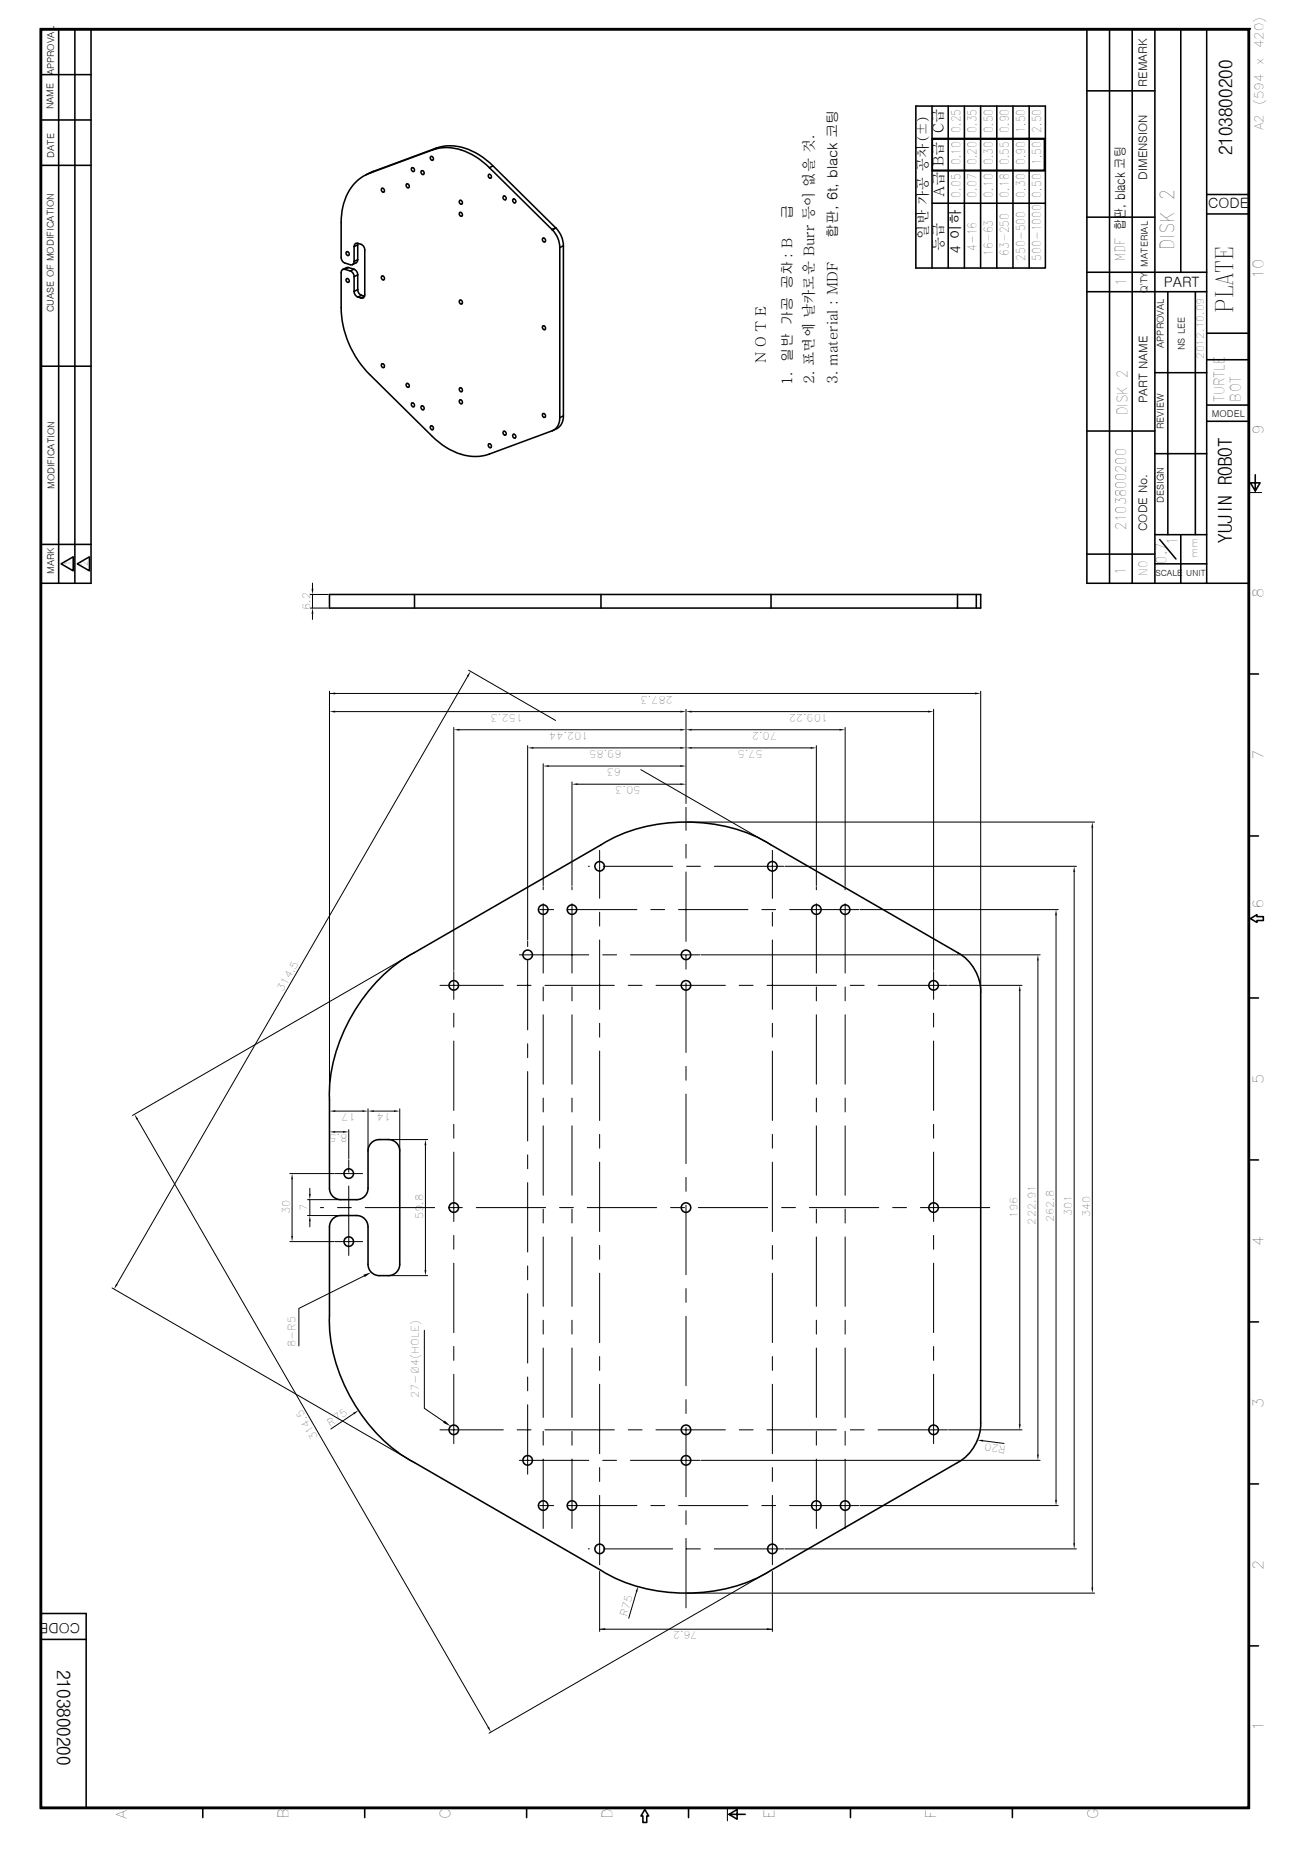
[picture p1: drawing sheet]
<svg xmlns="http://www.w3.org/2000/svg" width="210mm" height="297mm" viewBox="0 0 210 297" stroke-linecap="round" stroke-linejoin="round" font-family="sans-serif">
<g fill="none" stroke="#000" stroke-width=".16">
<path d="M200.5 79h2.1M49.8 97.6h2.9M49.8 95.4h2.9M50.2 93.6v.9M50.2 95.4v2.2M50.2 98.5v.9M52.9 111.3h103.6M52.9 110.9v63.7M53.8 114.2h55.4M72.8 116.7v39M73.8 117.1h35.4M75.1 108.5l-56.3 97.6"/>
<path d="M75.2 107.6l14 8M84.7 119.7v31.1M110.1 113.8v15.1M111 117.1h23.8M111 114.2h38M131.1 119.7v22.4M135.7 116.7v25.4M149.9 113.8v41.9M157.4 110.9v48.3M85.6 120h23.6M87.2 122.6v19.5M88.1 122.9h21.1"/>
<path d="M91.8 125.5v16.6M92.7 125.8h16.5M102.9 123.5l20.7 12M110.3 131.9h65.4M111 120h19.1M126 139h46.8M172.4 139.9v107.8M175.4 132.8v121.9M66.4 153l-45.1 26M112.5 153.2h54.5M138.1 146h31.8M152.3 158.1h11.8"/>
<path d="M163.7 159v69.5M166.6 154.1v79.3M169.5 146.9v93.8M22 179.6l56.4 97.6M53.8 178.3h4.4M59.1 177.9v6.6M60 178.3h3.3M64.2 177.9v6.6M46.5 188.3h7.1M46.5 199.2h7.1M46.9 189.2v9.1M49.4 195.1h5.1"/>
<path d="M49.4 192.5h5.1M49.7 190.7v.9M49.7 192.5v2.6M49.7 196v.9M53.8 181.6h1.3M56 181.3v4.6M62.5 182.9h6.2M68.3 183.8v20M18 206.7l48.4 27.9M58.4 204.8l-10.4 5.2v6M62.5 204.7h6.2M68.1 213.5v12.5l3.2 2.1"/>
<path d="M56.8 226.8l-3.7 2.5M112.5 234.3h54.5M152.3 229.5h11.8M157.8 231.2l3.4 .4M96.3 252.2v9.6M102.2 255.4l-1.3 4.3M110.3 255.7h65.4M123.6 252.1l-45.1 26M124 252.2v9.6M126 248.6h46.8M138.1 241.6h31.8M96.3 261.4h27.7"/>
<path d="M116.8 290.1v2.1"/>
</g>
<g fill="#000">
<path d="M50.2 97.6l.1 .9h-.3zM50 94.5h.3l-.1 .9zM52.9 114.2l.9-.2v.3zM52.9 111.3l.9-.2v.3zM72.8 117.1l1-.1v.3zM75.5 107.7l-.3 .9-.2-.2zM109.2 117l.9 .1-.9 .2zM109.2 114l.9 .2-.9 .1zM110.1 117.1l.9-.1v.3zM110.1 114.2l.9-.2v.3zM134.8 117l.9 .1-.9 .2zM149 114l.9 .2-.9 .1z"/>
<path d="M156.5 111.1l.9 .2-.9 .1zM84.7 120l.9-.1v.3zM87.2 122.9l.9-.1v.3zM91.8 125.8l.9-.1v.3zM109.2 125.7l.9 .1-.9 .2zM109.2 119.9l.9 .1-.9 .2zM109.2 122.8l.9 .1-.9 .2zM110.1 120l.9-.1v.3zM130.1 119.9l1 .1-1 .2zM172.4 139l.2 .9h-.3zM175.4 131.9l.1 .9h-.3zM163.7 158.1l.2 .9h-.3z"/>
<path d="M166.6 153.2l.2 .9h-.3zM169.5 146l.2 .9h-.3zM21.6 178.8l.6 .7-.3 .2zM52.9 178.3l.9-.1v.3zM58.2 178.2l.9 .1-.9 .2zM59.1 178.3l.9-.1v.3zM63.3 178.2l.9 .1-.9 .2zM46.9 188.3l.1 .9h-.3zM46.7 198.3h.3l-.1 .9zM49.7 195.1l.2 .9h-.3zM49.6 191.6h.3l-.2 .9zM52.9 181.6l.9-.1v.3z"/>
<path d="M55.1 181.5l.9 .1-.9 .2zM68.3 182.9l.1 .9h-.3zM18.6 206l.3 .2-.6 .7zM58.4 204.6l1.2-.4-1.1 .7zM68.1 203.8h.3l-.1 .9zM56.7 226.7l.9-.4-.7 .7zM71.4 228l.9 .9-1.2-.6zM156.9 231.1h.9v.3zM163.6 228.5h.3l-.2 1zM166.5 233.4h.3l-.2 .9zM102.4 254.5l-.1 1-.3-.1zM169.4 240.7h.3l-.2 .9z"/>
<path d="M172.3 247.6h.3l-.2 1zM175.2 254.7h.3l-.1 1zM78.2 277.2l.3-.1 .3 .9zM96.3 261.4l.9-.1v.3zM123.1 261.3l.9 .1-.9 .2z"/>
</g>
<g fill="none" stroke="#000" stroke-width=".25">
<path d="M6.5 4.6h194.1v285.6h-194.1zM6.6 19.3h8M6.6 12h8M6.6 4.7h193.9v285.4h-193.9zM6.7 4.8h193.7v285.2h-193.7zM9.4 4.7v88.9M12 4.7v88.9M14.6 4.7v88.9h-8M147 17h20.8v26h-20.8zM149.6 17v26M152.2 17v26M154.8 17v26"/>
<path d="M157.4 17v26M160 17v26M162.6 17v26M165.2 17v26M174.5 4.7v88.9h26M174.5 14.6h10.9M178.1 4.7v88.9M181.8 4.7v88.9M185.4 4.7v88.9M189.6 4.7v39M193.7 4.7v88.9M200.4 4.8h.1"/>
<path d="M200.5 4.7h.1M200.6 4.6h.1M6.6 26.5h8M56.8 39.6l.6-.3v2.4M56.8 39.6v2.4M57.5 39.1a1.1 1.1 0 0 1 1.1 1v7.3l-.3 .4h-.4M57.5 39.1l-.5 .1-.2 .4M57.5 39.1l-.1 .2M59.3 27.8a7.4 7.4 0 0 0-4.4 6.4l-.1 7.1 .1 .6a1.6 1.6 0 0 0 1.3 .6h.4M59.4 27.8l-.6 .2M61.3 30.2a.29 .29 0 0 1 .4 .2 .29 .29 0 0 1-.3 .4l-.2-.3zM65.2 29.6a.29 .29 0 0 1 .5 .1 .29 .29 0 0 1-.3 .4l-.2-.3z"/>
<path d="M66.1 27a.29 .29 0 0 1 .4 .1 .29 .29 0 0 1-.3 .4l-.2-.3zM67.7 27.4a.29 .29 0 0 1 .4 .2 .29 .29 0 0 1-.3 .4l-.2-.3zM69.4 24.1a8.1 8.1 0 0 1 7.7 1.6l1.5 1.2M69.4 24.1l-10.1 3.7M70 23.8l-.6 .3M70 23.8l-10.7 4M70 23.8a8.1 8.1 0 0 1 7.7 1.6l1.4 1.2M73.8 34.1a.29 .29 0 0 1 .4 .2 .29 .29 0 0 1-.3 .4l-.2-.3zM73.8 32.2a.29 .29 0 0 1 .5 .2 .29 .29 0 0 1-.4 .3l-.2-.2zM78.6 26.9l10 9.9 .6-.2M78.6 26.9l.5-.3 10.1 10M80.8 31.5a.29 .29 0 0 1 .5 .2 .29 .29 0 0 1-.4 .3l-.1-.2z"/>
<path d="M82.4 32a.29 .29 0 0 1 .4 .2 .29 .29 0 0 1-.3 .3l-.2-.2zM87.1 38.2a.29 .29 0 0 1 .5 .2 .29 .29 0 0 1-.4 .4l-.1-.3zM88.6 36.8l.1 .1M88.7 36.9a4.2 4.2 0 0 1 1.2 2.8M89.2 36.6h.1M89.2 36.6l-.5 .3M89.2 36.6a4.2 4.2 0 0 1 1.2 2.8M89.9 39.7v27.3M90.4 39.4l-.5 .3M90.4 39.4v27.3M149.6 22.2h18.2M149.6 27.4h18.2"/>
<path d="M149.6 32.6h18.2M149.7 22.3h18v5h-18zM174.5 34.9h10.9M193.7 31.2h6.8M193.7 34.3h6.8M6.6 58.8h8M55 43.2l-.2 .2v.4v5.6a15.6 15.6 0 0 0 4.5 10.7l10.1 9.9a9.3 9.3 0 0 0 8.1 3.2l1.1-.3 10.3-3.9a2.12 2.12 0 0 0 1-2M55.4 43.2l.8 .3M55.4 43.2h-.4M55.6 44.7a.29 .29 0 0 1 .5 .2 .29 .29 0 0 1-.4 .4l-.1-.3zM56 42.9l.8 .3M56 42.9l-.6 .3"/>
<path d="M56 42.9h-.3l-.7 .3M56.2 43.5l.5 .3 .1 .6M56.8 43.2l-.6 .3M56.8 43.2l.4 .3 .2 .6M56.8 44.4v2.4M56.8 42v.3l-.2 .2M56.8 46.8l.2 .5 .5 .4M57.4 46.5l-.6 .3M57.4 44.1l-.6 .3M57.4 41.7l-.6 .3M57.4 44.1v2.4M57.4 41.7l-.1 .4-.7 .4"/>
<path d="M57.4 46.5l.2 .5 .4 .4M57.5 47.7l.4 .1M58 47.4l.5 .1M58 47.4l-.5 .3M58.5 47.5l-.6 .3M61.3 44.4a.29 .29 0 0 1 .4 .1 .29 .29 0 0 1-.3 .4l-.2-.3zM61.3 58.4a.29 .29 0 0 1 .4 .2 .29 .29 0 0 1-.3 .3l-.2-.3zM73.8 48.2a.29 .29 0 0 1 .4 .2 .29 .29 0 0 1-.3 .3l-.2-.2zM87.1 52.3a.29 .29 0 0 1 .5 .2 .29 .29 0 0 1-.4 .4l-.1-.3zM174.5 43.7h19.2M174.5 46.8h19.2M185.4 59.8h8.3"/>
<path d="M187.5 46.8v39M191.9 46.8v39M193.7 53.5h6.8M193.7 57.7h6.8M65.2 61.6a.29 .29 0 0 1 .5 .2 .29 .29 0 0 1-.3 .3l-.2-.2zM66.1 64.7a.29 .29 0 0 1 .4 .2 .29 .29 0 0 1-.3 .3l-.2-.2zM67.6 65.2a.29 .29 0 0 1 .5 .2 .29 .29 0 0 1-.3 .3l-.2-.2zM69.1 68.4a.29 .29 0 0 1 .5 .2 .29 .29 0 0 1-.4 .3l-.1-.2zM73.8 62.3a.29 .29 0 0 1 .4 .2 .29 .29 0 0 1-.3 .3l-.2-.2zM73.8 64.2a.29 .29 0 0 1 .5 .2 .29 .29 0 0 1-.4 .3l-.2-.2zM78.5 71.3a.29 .29 0 0 1 .4 .1 .29 .29 0 0 1-.3 .4l-.2-.3zM80.8 69.3a.29 .29 0 0 1 .5 .1 .29 .29 0 0 1-.4 .4l-.1-.3z"/>
<path d="M82.4 69.7a.29 .29 0 0 1 .4 .2 .29 .29 0 0 1-.3 .4l-.2-.3zM87.1 66.4a.29 .29 0 0 1 .5 .2 .29 .29 0 0 1-.4 .3l-.1-.2zM90.4 66.7a2.17 2.17 0 0 1-1 2.1l-.6 .3M90.4 66.7l-.5 .3M174.5 69.2h10.9M185.4 72.8h8.3M193.7 65h6.8M193.7 67.6h6.8M201.5 76.2v2.6l-.8-1.3h1.6l-.8 1.3M6.6 87.4h8M9.8 90.5l2-1.1v2.2zM12.4 90.5l2-1.1v2.2z"/>
<path d="M52.9 95.4h104.5v2.2h-104.5zM66.5 95.4v2.2M96.5 95.4v2.2M123.8 95.4v2.2M153.7 95.4v2.2M156.7 95.4v2.2M174.5 88.9h10.9M185.4 85.8h8.3M185.4 90.5h8.3M186.2 86.6l2.6 3.1M189.6 85.8v7.8M200.5 108.2h1.5"/>
<path d="M200.5 134.2h1.5M61.3 156.7a21.9 21.9 0 0 1 5.2-3.8l30-17.3a27.4 27.4 0 0 1 21.3-2.7 21.9 21.9 0 0 1 6 2.7l29.9 17.3a7.2 7.2 0 0 1 3.7 6.3v69.2a7.3 7.3 0 0 1-3.7 6.3l-29.9 17.3a27.4 27.4 0 0 1-21.3 2.6 21.9 21.9 0 0 1-6-2.6l-30-17.3a27.4 27.4 0 0 1-12.9-17.1 21.9 21.9 0 0 1-.7-6.5v-14.2a1.82 1.82 0 0 1 1.8-1.8h2.6a1.82 1.82 0 0 1 1.8 1.8v6a1.82 1.82 0 0 0 1.8 1.8 2.94 2.94 0 0 0 2.7-.5l.5-.8 .1-.5v-18.2a1.82 1.82 0 0 0-1.8-1.8 2.95 2.95 0 0 0-2.8 .5l-.5 .8v.5v6a1.82 1.82 0 0 1-1.8 1.8h-2.6a1.82 1.82 0 0 1-1.8-1.8v-14.2a27.4 27.4 0 0 1 8.4-19.8zM200.7 147.4l1.1-.6v.3h1v.6h-1v.3zM200.5 160.1h1.5M200.5 186.1h1.5M200.5 212.1h1.5M200.5 238.1h1.5M6.6 258.9h7.2v31.2M6.6 263.1h7.2M200.5 264.1h1.5M32.6 290.1v1.6M58.5 290.1v1.6"/>
<path d="M84.5 290.1v1.6M103.5 290.4l.6 1h-.3v1.1h-.6v-1.1h-.3zM110.5 290.1v1.6M117 291.2l1.3-.8v1.5l-1.3-.7h2.6M136.5 290.1v1.6M162.5 290.1v1.6"/>
<circle cx="69.3" cy="25.4" r=".3"/>
<circle cx="78.6" cy="28.3" r=".3"/>
<circle cx="55.8" cy="40.7" r=".3"/>
<circle cx="96.3" cy="139" r=".76"/>
<circle cx="124" cy="139" r=".76"/>
<circle cx="72.8" cy="158.1" r=".76"/>
<circle cx="84.7" cy="153.2" r=".76"/>
<circle cx="87.2" cy="146" r=".76"/>
<circle cx="91.8" cy="146" r=".76"/>
<circle cx="110.1" cy="153.2" r=".76"/>
<circle cx="110.1" cy="158.1" r=".76"/>
<circle cx="131.1" cy="146" r=".76"/>
<circle cx="135.7" cy="146" r=".76"/>
<circle cx="149.9" cy="158.1" r=".76"/>
<circle cx="56" cy="199.2" r=".76"/>
<circle cx="56" cy="188.3" r=".76"/>
<circle cx="72.8" cy="193.8" r=".76"/>
<circle cx="110.1" cy="193.8" r=".76"/>
<circle cx="149.9" cy="193.8" r=".76"/>
<circle cx="72.8" cy="229.5" r=".76"/>
<circle cx="84.7" cy="234.4" r=".76"/>
<circle cx="110.1" cy="229.5" r=".76"/>
<circle cx="110.1" cy="234.4" r=".76"/>
<circle cx="149.9" cy="229.5" r=".76"/>
<circle cx="87.2" cy="241.6" r=".76"/>
<circle cx="91.8" cy="241.6" r=".76"/>
<circle cx="96.3" cy="248.6" r=".76"/>
<circle cx="124" cy="248.6" r=".76"/>
<circle cx="131.1" cy="241.6" r=".76"/>
<circle cx="135.7" cy="241.6" r=".76"/>
</g>
<g fill="none" stroke="#000" stroke-width=".16" stroke-dasharray="11.1 2.2 2.2 2.2">
<path d="M125.8 139h-31.4M112.3 153.2h-29.8M137.9 146h-52.9M152.1 158.1h-81.5M58.2 199.2h-4.4M58.2 188.3h-4.4M158.9 193.8h-107.5M56 201.5v-15.4M72.8 231.7v-75.8M84.7 236.6v-85.6M112.3 234.3h-29.8M149.9 231.7v-75.8"/>
<path d="M152.1 229.5h-81.5M87.2 245.3v-103M91.8 245.3v-103M96.3 251.1v-114.6M110.1 258v-128.4M124 251.1v-114.6M125.8 248.6h-31.4M131.1 245.3v-103M135.7 245.3v-103M137.9 241.6h-52.9"/>
</g>
<text font-size="3.8" x="198" y="50.2" transform="rotate(-90 198 50.2)">PLATE</text>
<g font-size="3.1">
<text x="197.8" y="24.9" transform="rotate(-90 197.8 24.9)">2103800200</text>
<text x="188.5" y="40.2" transform="rotate(-90 188.5 40.2)">DISK 2</text>
<text x="197.8" y="87.1" transform="rotate(-90 197.8 87.1)">YUJIN ROBOT</text>
<text x="9.1" y="268" transform="rotate(90 9.1 268)">2103800200</text>
</g>
<g font-size="2.3">
<text x="151.4" y="21.3" transform="rotate(-90 151.4 21.3)">C급</text>
<text x="151.5" y="26.6" transform="rotate(-90 151.5 26.6)">B급</text>
<text x="127.2" y="35.2" transform="rotate(-90 127.2 35.2)">급</text>
<text x="151.6" y="31.6" transform="rotate(-90 151.6 31.6)">A급</text>
<text x="194" y="33.4">CODE</text>
<text x="134.4" y="38.3" transform="rotate(-90 134.4 38.3)">합판, 6t, black 코팅</text>
<text x="149" y="38.3" transform="rotate(-90 149 38.3)">일반 가공 공차(±)</text>
<text x="151.5" y="40.3" transform="rotate(-90 151.5 40.3)">등급</text>
<text x="154.2" y="40.6" transform="rotate(-90 154.2 40.6)">4 이하</text>
<text x="180.6" y="41.9" transform="rotate(-90 180.6 41.9)">MDF 합판, black 코팅</text>
<text x="180.9" y="45.9" transform="rotate(-90 180.9 45.9)">1</text>
<text x="186.8" y="46">PART</text>
<text x="202.8" y="44.8" transform="rotate(-90 202.8 44.8)">10</text>
<text x="122.9" y="58.3" transform="rotate(-90 122.9 58.3)">N O T E</text>
<text x="127.2" y="58" transform="rotate(-90 127.2 58)">일반 가공 공차 : B</text>
<text x="127.2" y="61.8" transform="rotate(-90 127.2 61.8)">1.</text>
<text x="130.7" y="61.6" transform="rotate(-90 130.7 61.6)">2. 표면에 날카로운 Burr 등이 없을 것.</text>
<text x="134.4" y="61.6" transform="rotate(-90 134.4 61.6)">3. material : MDF</text>
<text x="196.6" y="64.5" transform="rotate(-90 196.6 64.5)">TURTLE</text>
<text x="199.2" y="64.5" transform="rotate(-90 199.2 64.5)">BOT</text>
<text x="181" y="66.6" transform="rotate(-90 181 66.6)">DISK 2</text>
<text x="202.8" y="69.9" transform="rotate(-90 202.8 69.9)">9</text>
<text x="180.8" y="85.1" transform="rotate(-90 180.8 85.1)">2103800200</text>
<text x="189" y="87.5" transform="rotate(-90 189 87.5)">1</text>
<text x="180.7" y="92.3" transform="rotate(-90 180.7 92.3)">1</text>
<text x="187.3" y="90.4" transform="rotate(-90 187.3 90.4)">0.7</text>
<text x="202.8" y="95.9" transform="rotate(-90 202.8 95.9)">8</text>
<text x="202.8" y="121.9" transform="rotate(-90 202.8 121.9)">7</text>
<text x="202.8" y="145.8" transform="rotate(-90 202.8 145.8)">6</text>
<text x="202.8" y="173.9" transform="rotate(-90 202.8 173.9)">5</text>
<text x="202.8" y="199.9" transform="rotate(-90 202.8 199.9)">4</text>
<text x="202.8" y="225.9" transform="rotate(-90 202.8 225.9)">3</text>
<text x="202.8" y="251.9" transform="rotate(-90 202.8 251.9)">2</text>
<text x="12.9" y="260.5" transform="rotate(-180 12.9 260.5)">CODE</text>
<text x="202.8" y="277.8" transform="rotate(-90 202.8 277.8)">1</text>
<text x="20.3" y="291.9" transform="rotate(-90 20.3 291.9)">A</text>
<text x="46.3" y="291.9" transform="rotate(-90 46.3 291.9)">B</text>
<text x="72.3" y="291.9" transform="rotate(-90 72.3 291.9)">C</text>
<text x="98.3" y="291.9" transform="rotate(-90 98.3 291.9)">D</text>
<text x="124.3" y="291.9" transform="rotate(-90 124.3 291.9)">E</text>
<text x="150.3" y="291.9" transform="rotate(-90 150.3 291.9)">F</text>
<text x="176.3" y="291.9" transform="rotate(-90 176.3 291.9)">G</text>
</g>
<g font-size="1.9">
<text x="202.8" y="10.4" transform="rotate(-90 202.8 10.4)">x</text>
<text x="202.8" y="7.8" transform="rotate(-90 202.8 7.8)">420)</text>
<text x="184.1" y="13.9" transform="rotate(-90 184.1 13.9)">REMARK</text>
<text x="202.8" y="16.9" transform="rotate(-90 202.8 16.9)">(594</text>
<text x="154.2" y="21.3" transform="rotate(-90 154.2 21.3)">0.25</text>
<text x="156.8" y="21.3" transform="rotate(-90 156.8 21.3)">0.35</text>
<text x="159.4" y="21.3" transform="rotate(-90 159.4 21.3)">0.50</text>
<text x="162" y="21.3" transform="rotate(-90 162 21.3)">0.90</text>
<text x="164.6" y="21.3" transform="rotate(-90 164.6 21.3)">1.50</text>
<text x="167.2" y="21.3" transform="rotate(-90 167.2 21.3)">2.50</text>
<text x="202.8" y="20.9" transform="rotate(-90 202.8 20.9)">A2</text>
<text x="154.2" y="26.5" transform="rotate(-90 154.2 26.5)">0.10</text>
<text x="156.8" y="26.5" transform="rotate(-90 156.8 26.5)">0.20</text>
<text x="159.4" y="26.5" transform="rotate(-90 159.4 26.5)">0.30</text>
<text x="162" y="26.5" transform="rotate(-90 162 26.5)">0.55</text>
<text x="164.6" y="26.5" transform="rotate(-90 164.6 26.5)">0.90</text>
<text x="167.2" y="26.5" transform="rotate(-90 167.2 26.5)">1.50</text>
<text x="184.1" y="28.9" transform="rotate(-90 184.1 28.9)">DIMENSION</text>
<text x="154.2" y="31.7" transform="rotate(-90 154.2 31.7)">0.05</text>
<text x="156.8" y="31.7" transform="rotate(-90 156.8 31.7)">0.07</text>
<text x="159.4" y="31.7" transform="rotate(-90 159.4 31.7)">0.10</text>
<text x="162" y="31.7" transform="rotate(-90 162 31.7)">0.18</text>
<text x="164.6" y="31.7" transform="rotate(-90 164.6 31.7)">0.30</text>
<text x="167.2" y="31.7" transform="rotate(-90 167.2 31.7)">0.50</text>
<text x="156.8" y="40.3" transform="rotate(-90 156.8 40.3)">4-16</text>
<text x="159.4" y="41.1" transform="rotate(-90 159.4 41.1)">16-63</text>
<text x="162" y="41.1" transform="rotate(-90 162 41.1)">63-250</text>
<text x="164.6" y="41.8" transform="rotate(-90 164.6 41.8)">250-500</text>
<text x="167.2" y="41.8" transform="rotate(-90 167.2 41.8)">500-1000</text>
<text x="184.2" y="64.7" transform="rotate(-90 184.2 64.7)">PART NAME</text>
<text x="184.1" y="85.2" transform="rotate(-90 184.1 85.2)">CODE No.</text>
<text x="184.2" y="92.4" transform="rotate(-90 184.2 92.4)">NO</text>
</g>
<g font-size="1.6">
<text x="49.8" y="97.8" transform="rotate(-90 49.8 97.8)">6.2</text>
<text x="108" y="111.7" transform="rotate(-180 108 111.7)">287.3</text>
<text x="84" y="114.6" transform="rotate(-180 84 114.6)">152.3</text>
<text x="94.5" y="117.5" transform="rotate(-180 94.5 117.5)">102.44</text>
<text x="124.7" y="117.5" transform="rotate(-180 124.7 117.5)">70.2</text>
<text x="133" y="114.6" transform="rotate(-180 133 114.6)">109.22</text>
<text x="99.7" y="123.3" transform="rotate(-180 99.7 123.3)">63</text>
<text x="99.8" y="120.4" transform="rotate(-180 99.8 120.4)">69.85</text>
<text x="122.4" y="120.4" transform="rotate(-180 122.4 120.4)">57.5</text>
<text x="102.8" y="126.2" transform="rotate(-180 102.8 126.2)">50.3</text>
<text x="45.4" y="159.2" transform="rotate(-60 45.4 159.2)">314.5</text>
<text x="57.1" y="178.7" transform="rotate(-180 57.1 178.7)">17</text>
<text x="62.8" y="178.7" transform="rotate(-180 62.8 178.7)">14</text>
<text x="55.8" y="182" transform="rotate(-180 55.8 182)">8.5</text>
<text x="46.5" y="194.8" transform="rotate(-90 46.5 194.8)">30</text>
<text x="49.4" y="194.3" transform="rotate(-90 49.4 194.3)">7</text>
<text x="67.9" y="195.6" transform="rotate(-90 67.9 195.6)">59.8</text>
<text x="163.3" y="195.4" transform="rotate(-90 163.3 195.4)">196</text>
<text x="166.2" y="196.5" transform="rotate(-90 166.2 196.5)">222.91</text>
<text x="169.2" y="196.2" transform="rotate(-90 169.2 196.2)">262.8</text>
<text x="172.1" y="195.2" transform="rotate(-90 172.1 195.2)">301</text>
<text x="175" y="195.4" transform="rotate(-90 175 195.4)">340</text>
<text x="47.4" y="216.2" transform="rotate(-90 47.4 216.2)">8-R5</text>
<text x="67.2" y="224.3" transform="rotate(-90 67.2 224.3)">27-Ø4(HOLE)</text>
<text x="51.1" y="230.6" transform="rotate(-120 51.1 230.6)">314.5</text>
<text x="53" y="228.9" transform="rotate(-34 53 228.9)">R75</text>
<text x="161.5" y="232.1" transform="rotate(-173 161.5 232.1)">R20</text>
<text x="100.6" y="259.5" transform="rotate(-74 100.6 259.5)">R75</text>
<text x="112" y="261.8" transform="rotate(-180 112 261.8)">76.2</text>
</g>
<g font-size="1.5">
<text x="8.6" y="17.6" transform="rotate(-90 8.6 17.6)">NAME</text>
<text x="8.7" y="12.1" transform="rotate(-90 8.7 12.1)">APPROVAL</text>
<text x="8.7" y="25.3" transform="rotate(-90 8.7 25.3)">DATE</text>
<text x="184.2" y="47.1" transform="rotate(-90 184.2 47.1)">Q'TY</text>
<text x="184.2" y="42.8" transform="rotate(-90 184.2 42.8)">MATERIAL</text>
<text x="8.6" y="50.1" transform="rotate(-90 8.6 50.1)">CUASE OF MODIFICATION</text>
<text x="186.8" y="55.8" transform="rotate(-90 186.8 55.8)">APPROVAL</text>
<text x="190.2" y="56.2" transform="rotate(-90 190.2 56.2)">NS LEE</text>
<text x="193.2" y="57.7" transform="rotate(-90 193.2 57.7)">2012.10.09</text>
<text x="186.8" y="68.8" transform="rotate(-90 186.8 68.8)">REVIEW</text>
<text x="194.5" y="67">MODEL</text>
<text x="8.8" y="78.5" transform="rotate(-90 8.8 78.5)">MODIFICATION</text>
<text x="186.8" y="80.7" transform="rotate(-90 186.8 80.7)">DESIGN</text>
<text x="192.2" y="89.5" transform="rotate(-90 192.2 89.5)">mm</text>
<text x="8.7" y="92.1" transform="rotate(-90 8.7 92.1)">MARK</text>
<text x="11.5" y="90.8" transform="rotate(-90 11.5 90.8)">1</text>
<text x="14.1" y="90.9" transform="rotate(-90 14.1 90.9)">2</text>
</g>
<g font-size="1.4">
<text x="185.5" y="92.4">SCALE</text>
<text x="190.4" y="92.4">UNIT</text>
</g>
</svg>
